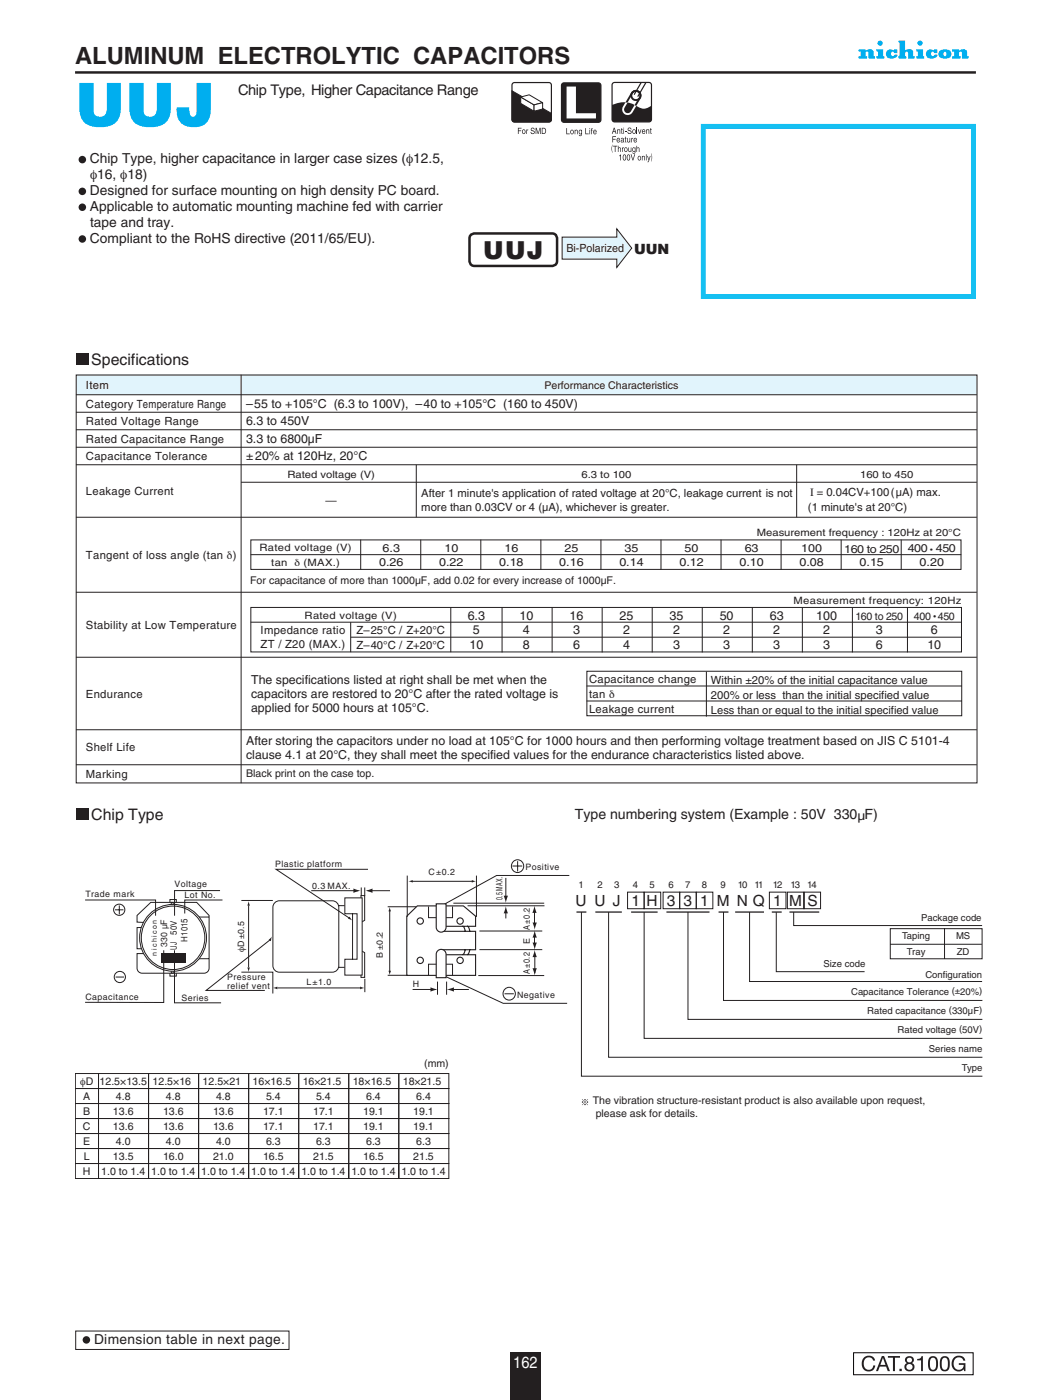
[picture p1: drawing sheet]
<svg xmlns="http://www.w3.org/2000/svg" width="210mm" height="280mm" viewBox="0 0 210 280" stroke-linecap="round" stroke-linejoin="round" font-family="sans-serif">
<path d="M102 270.3h6v9.8h-6z" fill-rule="evenodd" fill="#231f20"/>
<g fill="none" stroke="#231f20" stroke-width=".2">
<path d="M50.1 121.5h142v8.9h-142zM117.3 134.3h74.9v8.9h-74.9zM125.4 178.4h3.3v3.3h-3.3zM128.7 178.4h3.3v3.3h-3.3zM132.5 178.4h3.3v3.3h-3.3zM135.8 178.4h3.3v3.3h-3.3zM139.1 178.4h3.3v3.3h-3.3zM153.7 178.4h3.3v3.3h-3.3zM157.3 178.4h3.3v3.3h-3.3zM160.6 178.4v3.4M160.6 178.4h3.4v3.3h-3.4zM116.2 182.4v32.8h80.1"/>
<path d="M121.6 182.4v29.1h74.7M128.7 182.4v25.3h67.6M137.5 182.4v21.5h58.8M144.6 182.4v17.7h51.7M149.8 182.4v13.9h46.4M155.1 182.4v11.9h17.7M158.6 182.4v2.7h37.6M177.8 188.9h18.4M177.9 185.7h18.3v6.1h-18.3zM188.7 185.8v6"/>
</g>
<path d="M115.2 182.4h2M119 182.4h5.2M126.1 182.4h5.3M133.2 182.4h8.6M143.6 182.4h2M146.9 182.4h5.8M154.2 182.4h2M157.7 182.4h6" fill="none" stroke="#231f20" stroke-width=".26"/>
<path d="M15 14.5h180" fill="none" stroke="#231f20" stroke-width=".49"/>
<g fill="#231f20">
<circle cx="16.5" cy="31.9" r=".75"/>
<circle cx="16.5" cy="38.3" r=".75"/>
<circle cx="16.5" cy="41.4" r=".75"/>
<circle cx="16.5" cy="47.8" r=".75"/>
</g>
<path d="M140.5 25.3h54v34h-54z" fill="none" stroke="#15c0f2" stroke-width=".99" stroke-linecap="butt"/>
<path d="M102.4 16.8l.4-.3 7.1 .1 .3 .4-.1 7.2-.4 .2-7.2-.1-.2-.4z" fill="#fff"/>
<path d="M102.4 16.8l.4-.3 7.1 .1 .3 .4-.1 7.2-.4 .2-7.2-.1-.2-.4z" fill="none" stroke="#231f20" stroke-width=".24"/>
<path d="M102.3 18.2l7.9 4.5-.1 1.5-.4 .2-7.2-.1-.2-.4z" fill="#231f20"/>
<path d="M102.3 18.2l7.9 4.5-.1 1.5-.4 .2-7.2-.1-.2-.4z" fill="none" stroke="#231f20" stroke-width=".2"/>
<path d="M104 19.4l2.7 1.6v1.2l-2.7-1.5z" fill="#fff"/>
<path d="M104 19.4l2.7 1.6v1.2l-2.7-1.5z" fill="none" stroke="#231f20" stroke-width=".2"/>
<path d="M104 19.4l1.7-.4 2.7 1.5-1.7 .5z" fill="#fff"/>
<path d="M104 19.4l1.7-.4 2.7 1.5-1.7 .5z" fill="none" stroke="#231f20" stroke-width=".2"/>
<path d="M106.7 21l1.7-.5v1.3l-1.7 .4z" fill="#fff"/>
<path d="M106.7 21l1.7-.5v1.3l-1.7 .4z" fill="none" stroke="#231f20" stroke-width=".2"/>
<g fill="#231f20">
<path d="M103.5 25.6h.7v.1h-.6v.4h.5v.1h-.5v.6h-.1z"/>
<path d="M105.2 25.9l.1 .1 .2-.1-.2 .4v.5h-.1z"/>
<path d="M106.2 25.6h.5l.1 .3-.4-.2-.2 .2 .5 .3a.41 .41 0 0 1-.2 .6 .41 .41 0 0 1-.5-.4l.4 .3 .3-.2-.6-.4z"/>
<path d="M107 25.6h.2l.3 1 .3-1h.2v1.2h-.1v-1l-.3 1h-.1l-.3-1v1h-.2z"/>
<path d="M112.3 16.8l.4-.2h7.1l.3 .5-.1 7.1-.4 .3-7.2-.1-.2-.4z"/>
<path d="M104.5 26.1v.5a.29 .29 0 0 0 .4-.3 .29 .29 0 0 0-.4-.2zM104.5 25.9a.42 .42 0 0 1 .5 .4 .42 .42 0 0 1-.5 .4 .6 .6 0 0 1 0-.8z"/>
<path d="M108.4 25.7v.9a.48 .48 0 0 0 .6-.4 .48 .48 0 0 0-.6-.5zM108.3 25.6h.4a.65 .65 0 0 1 .4 .6 .65 .65 0 0 1-.4 .6h-.4z"/>
</g>
<path d="M112.3 16.8l.4-.2h7.1l.3 .5-.1 7.1-.4 .3-7.2-.1-.2-.4z" fill="none" stroke="#231f20" stroke-width=".24"/>
<path d="M113.2 17.3h1.9v5.3h4v1.1h-5.9z" fill="#fff"/>
<g fill="#231f20">
<path d="M113.2 25.6h.1v1.1h.5v.2h-.6z"/>
<path d="M114.8 26l.1 .1 .3-.2 .2 .1v.9h-.1v-.8h-.1l-.2 .1v.7h-.2z"/>
<path d="M117 25.6h.1v1.1h.5v.2h-.6z"/>
<path d="M118.2 25.7l.2-.1-.1 .2 .1 .2-.1 .1v.8h-.1v-.8h-.1z"/>
<path d="M114.2 26.1v.6a.29 .29 0 0 0 .3-.3 .29 .29 0 0 0-.3-.3zM114.1 26a.42 .42 0 0 1 .5 .4 .42 .42 0 0 1-.5 .4 .6 .6 0 0 1 0-.8z"/>
<path d="M115.8 26.1v.6a.29 .29 0 0 0 .4-.3 .29 .29 0 0 0-.4-.3zM115.8 26l.4 .1 .1-.1v1l-.1 .1-.4 .1-.2-.2h.5l.1-.2-.2 .1a.53 .53 0 0 1-.2-.9z"/>
<path d="M117.8 25.6h.1v.2h-.1zM117.8 26h.1v.9h-.1z"/>
<path d="M118.7 26.1v.2h.4l-.1-.2zM118.7 26h.4l.1 .2v.3h-.5l.2 .2 .3-.1-.3 .3a.5 .5 0 0 1-.4-.4 .5 .5 0 0 1 .2-.5z"/>
</g>
<path d="M122.4 16.7l.4-.2 7.1 .1 .3 .4-.1 7.1-.4 .3-7.2-.1-.2-.4z" fill="#fff"/>
<path d="M122.4 16.7l.4-.2 7.1 .1 .3 .4-.1 7.1-.4 .3-7.2-.1-.2-.4z" fill="none" stroke="#231f20" stroke-width=".24"/>
<path d="M122.3 21a5.1 5.1 0 0 1 5.4 .5 2.14 2.14 0 0 0 2.5-.4v2.8l-.3 .4-7.1 .1-.4-.3-.1-.2z" fill="#231f20"/>
<path d="M128.1 16.6l-1.4 2.3M129 16.6l-1.5 2.7" fill="none" stroke="#231f20" stroke-width=".24"/>
<circle cx="127.1" cy="19.1" r=".92" fill="none" stroke="#231f20" stroke-width=".38"/>
<path d="M125 20.5h.4l-.6 1a.73 .73 0 0 0 .3 1 .73 .73 0 0 0 1-.2l.7-1.3 .3 .2-.7 1.3a1.11 1.11 0 0 1-1.5 .4 1.11 1.11 0 0 1-.4-1.6z" fill="#fff"/>
<g fill="#231f20">
<path d="M126.3 18.3a1.11 1.11 0 0 1 1.4-.1 1.11 1.11 0 0 1 .3 1.5l-.9 1.5-.3-.2 .9-1.5a.73 .73 0 0 0-.3-1 .73 .73 0 0 0-1 .2l-1 1.8h-.4z"/>
<path d="M123.3 25.9l.1 .1 .3-.2 .2 .2v.8h-.1v-.8h-.2l-.1 .1-.1 .7h-.1z"/>
<path d="M124.2 25.6l.2 .3-.1 .1 .1 .8-.2-.1v-.7h-.1z"/>
<path d="M124.9 26.2h.3v.2h-.3z"/>
<path d="M125.6 25.6h.4l.2 .3-.4-.3-.3 .3 .6 .3a.41 .41 0 0 1-.2 .6 .41 .41 0 0 1-.5-.4l.4 .3 .3-.2-.7-.4z"/>
<path d="M127.2 25.5h.1v1.3h-.1z"/>
<path d="M127.5 25.9h.1l.2 .7 .2-.7h.2l-.3 .9h-.2z"/>
<path d="M129.1 25.9l.1 .1 .3-.2 .2 .2v.8h-.1v-.8h-.2l-.1 .1-.1 .7h-.1z"/>
<path d="M130 25.6l.2 .3-.1 .1 .1 .8-.2-.1v-.7h-.1z"/>
<path d="M122.4 27.3h.7v.1h-.6v.4h.5v.1h-.5v.6h-.1z"/>
<path d="M124.9 27.3l.3 .3-.2 .1 .2 .8-.3-.1v-.7h-.1z"/>
<path d="M125.3 27.6h.1v.6l.2 .2 .2-.2v-.6h.1v.9l-.1-.1-.2 .1-.3-.1z"/>
<path d="M126.1 27.6l.2 .1 .2-.1-.2 .4v.5h-.2z"/>
<path d="M122.4 28.9l-.1 .9 .1 .7-.2-.8z"/>
<path d="M130.1 30.7a1.49 1.49 0 0 1 0 1.6l.1-.9z"/>
<path d="M122.7 25.7l-.1 .6h.3zM122.6 25.5h.2l.4 1.3h-.2l-.1-.4h-.4l-.1 .4h-.1z"/>
<path d="M124.6 25.5h.1v.2h-.1zM124.6 25.9h.1v.9h-.1z"/>
<path d="M126.6 26v.6a.29 .29 0 0 0 .3-.3 .29 .29 0 0 0-.3-.3zM126.5 25.9a.42 .42 0 0 1 .5 .4 .42 .42 0 0 1-.5 .4 .6 .6 0 0 1 0-.8z"/>
<path d="M128.4 26.1v.1h.4v-.1zM128.4 25.9h.4l.1 .2v.3h-.5l.2 .3 .3-.2-.3 .3a.5 .5 0 0 1-.4-.4 .5 .5 0 0 1 .2-.5z"/>
<path d="M123.4 27.8l-.1 .2h.5l-.1-.2zM123.4 27.6h.3l.2 .2v.3h-.6l.3 .3 .3-.2-.4 .3a.5 .5 0 0 1-.3-.4 .5 .5 0 0 1 .2-.5z"/>
<path d="M124.2 28.1l.1 .3 .1-.1 .1-.3zM124.1 27.7l.3-.1h.2l.1 .9-.2-.1h-.4v-.4l.4-.2-.2-.1-.2 .2z"/>
<path d="M126.8 27.8l-.1 .2h.4v-.2zM126.7 27.6h.4l.1 .2 .1 .3h-.6l.2 .3 .4-.2-.4 .3a.5 .5 0 0 1-.3-.4 .5 .5 0 0 1 .1-.5z"/>
<path d="M129.3 31.2h.2l.2 .7 .2-.7h.1l-.4 1.1-.2 .2v-.2l.2-.2zM129.1 30.9h.1v1.2h-.1zM128.3 31.2l.1 .1 .2-.1 .2 .1 .1 .8h-.2v-.7l-.1-.1-.2 .1v.7h-.1zM127.6 31.4v.5a.29 .29 0 0 0 .4-.3 .29 .29 0 0 0-.4-.2zM127.6 31.2a.42 .42 0 0 1 .5 .4 .42 .42 0 0 1-.5 .4 .61 .61 0 0 1 0-.8zM126 30.9h.2l.3 1 .2-1h.2l-.4 1.2h-.1zM125.5 31.1l-.1 .7 .2 .2 .2-.2v-.6l-.1-.1zM125.4 31l.2-.1a.73 .73 0 0 1 0 1.2 .76 .76 0 0 1-.2-1.1zM124.7 31.1l-.1 .7 .2 .2 .2-.2v-.6l-.1-.1zM124.6 31l.2-.1a.73 .73 0 0 1 0 1.2 .76 .76 0 0 1-.2-1.1zM123.7 31.1l.4-.2v1.2h-.2v-.9h-.2zM127.2 29.2h.1v.4l.2-.1 .2 .1 .1 .8h-.2v-.6l-.1-.2-.2 .1v.7h-.1zM126.5 29.7v.5a.29 .29 0 0 0 .4-.3 .29 .29 0 0 0-.4-.2zM126.5 29.5l.4 .1 .1-.1v1l-.1 .2h-.4l-.2-.2 .5 .1 .1-.3-.2 .1a.54 .54 0 0 1-.2-.9zM125.6 29.5h.1v.6l.1 .2 .2-.2v-.6h.2v.9l-.2-.1-.2 .1-.2-.1zM124.9 29.7v.5a.29 .29 0 0 0 .4-.3 .29 .29 0 0 0-.4-.2zM124.9 29.5a.42 .42 0 0 1 .5 .4 .42 .42 0 0 1-.5 .4 .61 .61 0 0 1 0-.8zM124.3 29.5l.1 .1 .2-.1-.2 .4v.5h-.1zM123.5 29.2h.1v.4l.2-.1 .2 .1 .1 .8h-.2v-.6l-.1-.2-.2 .1v.7h-.1zM122.5 29.2h.8v.1h-.3v1.1h-.2v-1.1h-.3z"/>
</g>
<g fill="#00aeef">
<path d="M175.1 9.8h1.4v1.4h.2v.5h-1.6v-.5h.3v-.9h-.3z"/>
<path d="M171.5 9.9h1.4v.1a1.32 1.32 0 0 1 1.6 .2l.1 .9 .2 .1v.5h-1.3v-1.2l-.3-.2-.3 .3v.6h.4v.5h-1.8v-.5h.5v-.9h-.5z"/>
<path d="M190.2 9.9h1.4v.1a1.32 1.32 0 0 1 1.6 .2v.9l.3 .1v.5h-1.3v-1.2l-.3-.2-.3 .3v.6h.4v.5h-1.8v-.5h.5v-.9h-.5z"/>
<path d="M183.1 9.8h1.3v1.4h.3v.5h-1.6v-.5h.3v-.9h-.3z"/>
<path d="M177.4 10.1l.5-.2 .7 .2 .1-.2h.6v.7h-.6l-.2-.2a.4 .4 0 0 0-.5 .4 .4 .4 0 0 0 .5 .4l.2-.3h.6a1.26 1.26 0 0 1-1.7 .7 .91 .91 0 0 1-.2-1.5z"/>
<path d="M185.3 10.1l.6-.2 .6 .2 .2-.2h.6v.7h-.6l-.2-.2a.4 .4 0 0 0-.5 .4 .4 .4 0 0 0 .5 .4l.2-.3h.6a1.26 1.26 0 0 1-1.7 .7 .91 .91 0 0 1-.3-1.5z"/>
<path d="M179.5 8.1h1.3v1.9a1.41 1.41 0 0 1 1.6 .2l.1 .9 .3 .1v.5h-1.4l-.1-1.3a.32 .32 0 0 0-.5 .2v.6l.3 .1v.4h-1.6v-.4l.3-.1v-2.6l-.2-.1z"/>
<path d="M188.6 10.4a.43 .43 0 0 0-.1 .5 .43 .43 0 0 0 .5 .3 .43 .43 0 0 0 .1-.5 .43 .43 0 0 0-.5-.3zM187.8 10.1l1-.2a.96 .96 0 0 1 1.3 .9 .96 .96 0 0 1-1.3 .9 .97 .97 0 0 1-1.1-.4 .97 .97 0 0 1 .1-1.2z"/>
<circle cx="175.9" cy="8.6" r=".53"/>
<circle cx="183.8" cy="8.6" r=".53"/>
</g>
<path d="M94.2 46.9l.6-.2h15.5a.96 .96 0 0 1 1 1v4.5a.96 .96 0 0 1-1 1h-15.5a.96 .96 0 0 1-1-1v-4.5l.1-.5z" fill="none" stroke="#231f20" stroke-width=".5"/>
<path d="M112.3 47.4h10.9v-1.6l3 3.8-3 3.9v-1.7h-10.9z" fill-rule="evenodd" fill="#e1f4fc"/>
<path d="M112.3 47.4h10.9v-1.6l3 3.8-3 3.9v-1.7h-10.9z" fill="none" stroke="#231f20" stroke-width=".2"/>
<path d="M15.4 161.7h2.4v2.4h-2.4z" fill-rule="evenodd" fill="#231f20"/>
<path d="M34 179.9h1.2v15.3h-1.2z" fill="#fff" stroke="#231f20" stroke-width=".2"/>
<path d="M27.4 183.1l2.7-2.6h9.2l2.5 2.6v10.5a1.02 1.02 0 0 1-1 1h-12.4a1.02 1.02 0 0 1-1-1v-2.9h3v-1h-3v-4.2l2.9-.1v-.8l-2.9-.2z" fill="#fff"/>
<path d="M27.4 183.1l2.7-2.6h9.2l2.5 2.6v10.5a1.02 1.02 0 0 1-1 1h-12.4a1.02 1.02 0 0 1-1-1v-2.9h3v-1h-3v-4.2l2.9-.1v-.8l-2.9-.2zM39.6 183.4h2.1M39.6 191.7h2.1" fill="none" stroke="#231f20" stroke-width=".2"/>
<path d="M34.2 180.5h.4v14.1h-.4z" fill="#fff" stroke="#231f20" stroke-width=".2"/>
<circle cx="34.6" cy="187.6" r="6.7" fill="#fff"/>
<circle cx="34.6" cy="187.6" r="6.7" fill="none" stroke="#231f20" stroke-width=".2"/>
<circle cx="34.6" cy="187.6" r="6.3" fill="#fff"/>
<circle cx="34.6" cy="187.6" r="6.3" fill="none" stroke="#231f20" stroke-width=".2"/>
<path d="M32.1 190.6h4.9v1.8h-4.9z" fill="#231f20"/>
<g fill="none" stroke="#231f20" stroke-width=".2">
<path d="M17 180h14.1v3.1M44 178.1h-9.1v5M102.4 173.2h2M103.4 172.2v2.1M23 182h1.7M23.1 195.4h1.7M23.8 181.1v1.8M32.7 190.1v10.4h-15.7M34.9 190.1v10.5h9.3M44.5 180h-7.6v2.7M100.8 198.8h1.9"/>
<circle cx="103.4" cy="173.3" r="1.25"/>
<circle cx="23.8" cy="182" r="1.12"/>
<circle cx="23.9" cy="195.4" r="1.12"/>
<circle cx="101.7" cy="198.8" r="1.25"/>
</g>
<g fill="#fff" stroke="#231f20" stroke-width=".2">
<path d="M77.5 181.3h5.7z"/>
<path d="M77.5 195.1h4z"/>
<path d="M77.9 182.1v12.3z"/>
</g>
<g fill="#231f20">
<path d="M77.6 194.2h.5l-.2 .8z"/>
<path d="M77.9 181.4l.2 .9h-.5z"/>
</g>
<path d="M82.3 176.3h12.1z" fill="#fff" stroke="#231f20" stroke-width=".2"/>
<g fill="#231f20">
<path d="M81.6 176.3l.9-.3v.5z"/>
<path d="M94.3 176l.8 .3-.8 .2z"/>
</g>
<path d="M81.4 175.1v8.3z" fill="#fff" stroke="#231f20" stroke-width=".2"/>
<path d="M95.2 175.1v8.3z" fill="#fff"/>
<path d="M95.2 175.1v8.3M90.6 180.6h18.1M93.4 181.2h15.4M95.6 195.1h13.1M95.8 186.2h12.5M95.8 189.9h12.5M106.8 181.8v3.4" fill="none" stroke="#231f20" stroke-width=".2"/>
<g fill="#231f20">
<path d="M106.4 184.5h.9l-.5 1.5z"/>
<path d="M106.8 181.1l.4 1.5h-.8z"/>
</g>
<path d="M106.8 186.9v2M106.9 190.7v4" fill="none" stroke="#231f20" stroke-width=".2"/>
<g fill="#231f20">
<path d="M106.4 193.6h.9l-.5 1.5z"/>
<path d="M106.8 190l.5 1.4h-.9z"/>
<path d="M106.4 188.5h.9l-.5 1.5z"/>
<path d="M106.8 186.1l.5 1.4h-.9z"/>
</g>
<path d="M101.1 175.6v4M101.1 182.3v1.4" fill="none" stroke="#231f20" stroke-width=".2"/>
<g fill="#231f20">
<path d="M100.6 179.1h.9l-.4 1.5z"/>
<path d="M101.1 181.2l.4 1.5h-.9z"/>
</g>
<path d="M82.4 197.9h4.6M87.4 196.3v2.6M89.2 196.3v2.6" fill="none" stroke="#231f20" stroke-width=".2"/>
<path d="M86 197.5l1.5 .4-1.5 .4z" fill="#231f20"/>
<path d="M89.7 197.9h4" fill="none" stroke="#231f20" stroke-width=".2"/>
<path d="M89.2 197.9l1.5-.4v.8z" fill="#231f20"/>
<path d="M113.8 175.1h-14.6l-11.1 6.1M85.6 181.3v2.2h4.8v-2.2M85.6 195.1v-2.3h4.8v2.3M88.9 195.2l11.6 5.5h12.8" fill="none" stroke="#231f20" stroke-width=".2"/>
<g fill="none" stroke="#231f20" stroke-width=".22">
<path d="M81.3 183.2l2.1-2h9.2l2.4 2v2.1h-6.9v1h6.9v3.6h-6.9v1h6.9v4.2h-13.7zM92.5 185.3l.3 .3 .2 .7M93 189.9l-.2 .6-.3 .4M93.4 185.3l.3 .3 .2 .7M93.9 189.9l-.2 .6-.3 .4"/>
<circle cx="84" cy="192.1" r=".63"/>
<circle cx="84" cy="184.2" r=".63"/>
<circle cx="91.9" cy="192.1" r=".63"/>
<circle cx="91.9" cy="184.2" r=".63"/>
</g>
<path d="M87.2 180.8h1.9v4.6a.98 .98 0 0 1-1 1 .98 .98 0 0 1-.9-1z" fill="#fff"/>
<path d="M87.2 180.8h1.9v4.6a.98 .98 0 0 1-1 1 .98 .98 0 0 1-.9-1z" fill="none" stroke="#231f20" stroke-width=".22"/>
<path d="M87.5 190.2a.98 .98 0 0 1 1-.3 .98 .98 0 0 1 .6 1v4.6h-1.9v-4.6z" fill="#fff"/>
<path d="M87.5 190.2a.98 .98 0 0 1 1-.3 .98 .98 0 0 1 .6 1v4.6h-1.9v-4.6z" fill="none" stroke="#231f20" stroke-width=".22"/>
<g fill="none" stroke="#231f20" stroke-width=".2">
<path d="M62.2 178.1h9.4M72.2 177.5v1.7M72.9 177.5v1.7M15.1 214.7h4.6v3h-4.6zM15.1 217.7h4.6v3h-4.6zM19.7 214.7h10v3h-10zM19.7 217.7h10v3h-10zM29.7 214.7h10v3h-10zM29.7 217.7h10v3h-10zM39.7 214.7h10v3h-10zM39.7 217.7h10v3h-10zM49.7 214.7h10v3h-10z"/>
<path d="M49.7 217.7h10v3h-10zM59.7 214.7h10v3h-10zM59.7 217.7h10v3h-10zM69.7 214.7h10v3h-10zM69.7 217.7h10v3h-10zM79.7 214.7h10v3h-10zM79.7 217.7h10v3h-10zM15.1 220.7h4.6v3h-4.6zM15.1 223.7h4.6v3h-4.6zM15.1 226.7h4.6v3h-4.6zM15.1 229.7h4.6v3h-4.6zM15.1 232.7h4.6v3h-4.6z"/>
<path d="M19.7 220.7h10v3h-10zM19.7 223.7h10v3h-10zM19.7 226.7h10v3h-10zM19.7 229.7h10v3h-10zM19.7 232.7h10v3h-10zM29.7 220.7h10v3h-10zM29.7 223.7h10v3h-10zM29.7 226.7h10v3h-10zM29.7 229.7h10v3h-10zM29.7 232.7h10v3h-10zM39.7 220.7h10v3h-10zM39.7 223.7h10v3h-10z"/>
<path d="M39.7 226.7h10v3h-10zM39.7 229.7h10v3h-10zM39.7 232.7h10v3h-10zM49.7 220.7h10v3h-10zM49.7 223.7h10v3h-10zM49.7 226.7h10v3h-10zM49.7 229.7h10v3h-10zM49.7 232.7h10v3h-10zM59.7 220.7h10v3h-10zM59.7 223.7h10v3h-10zM59.7 226.7h10v3h-10zM59.7 229.7h10v3h-10z"/>
<path d="M59.7 232.7h10v3h-10zM69.7 220.7h10v3h-10zM69.7 223.7h10v3h-10zM69.7 226.7h10v3h-10zM69.7 229.7h10v3h-10zM69.7 232.7h10v3h-10zM79.7 220.7h10v3h-10zM79.7 223.7h10v3h-10zM79.7 226.7h10v3h-10zM79.7 229.7h10v3h-10zM79.7 232.7h10v3h-10z"/>
</g>
<path d="M70.6 177.7l1.4 .4-1.4 .5z" fill="#231f20"/>
<path d="M73.4 178.1h4.5" fill="none" stroke="#231f20" stroke-width=".2"/>
<path d="M73 178.1l1.4-.4v.9z" fill="#231f20"/>
<g fill="#fff" stroke="#231f20" stroke-width=".2">
<path d="M48.2 180.1h6.3z"/>
<path d="M48.2 194.4h6.3v4.3z"/>
<path d="M49.7 181.1v12.4z"/>
</g>
<g fill="#231f20">
<path d="M49.4 193.5h.5l-.2 .9z"/>
<path d="M49.7 180.2l.2 .9h-.5z"/>
</g>
<path d="M55.4 197.6h16.7z" fill="#fff" stroke="#231f20" stroke-width=".2"/>
<g fill="#231f20">
<path d="M54.5 197.6l.9-.3v.6z"/>
<path d="M72 197.3l.8 .3-.8 .3z"/>
</g>
<path d="M72.9 195.8v2.6z" fill="#fff"/>
<path d="M73.5 173.9h-18.3l14.6 9.7M72.9 195.8v2.6" fill="none" stroke="#231f20" stroke-width=".2"/>
<g fill="#231f20">
<path d="M69.8 183.3l.6 .8-.9-.4z"/>
<path d="M54.3 187.3l-.2 .9-.4-.2z"/>
</g>
<path d="M72.1 179.1h.8v5l-.8 .4zM54 187.9l-12.8 10.2h11.7M55.1 180.4l.7-.2h10.6a1.3 1.3 0 0 1 1.3 1.3v11.6a1.3 1.3 0 0 1-1.3 1.3h-10.6a1.3 1.3 0 0 1-1.3-1.3v-11.6l.1-.5zM67.6 181.1h1.3M67.7 193.5h1.2M72.1 190.1l.8 .4v5h-.8z" fill="none" stroke="#231f20" stroke-width=".2"/>
<path d="M68.9 179.6h3.5v15.4h-3.5v-3.2h2.4v-9.1h-2.4z" fill="#fff"/>
<path d="M68.9 179.6h3.5v15.4h-3.5v-3.2h2.4v-9.1h-2.4zM70.4 182.7v9.1" fill="none" stroke="#231f20" stroke-width=".2"/>
<path d="M15.2 74.9h33v4h-33z" fill-rule="evenodd" fill="#e1f4fc"/>
<path d="M15.2 82.5h180M15.2 86h180M15.2 89.5h180M15.2 93h180M48.2 96.5h147M83.2 92.9v10.6M159.2 93v10.5M15.2 103.5h180M15.2 118.5h180M15.2 131.5h180M15.2 146h180M15.2 153h180" fill="none" stroke="#231f20" stroke-width=".2"/>
<path d="M48.2 74.9h147v4h-147z" fill-rule="evenodd" fill="#e1f4fc"/>
<path d="M15.2 79h180" fill="none" stroke="#231f20" stroke-width=".2"/>
<path d="M15.4 70.6h2.4v2.4h-2.4z" fill-rule="evenodd" fill="#231f20"/>
<g fill="none" stroke="#231f20" stroke-width=".2">
<path d="M50.1 110.9h142M72.1 107.9v6M84.1 107.9v6M96.1 107.9v6M108.1 107.9v6M120.1 107.9v6M132.1 107.9v6M144.1 107.9v6M156.1 107.9v6M168.1 107.9v6M180.1 107.9v6M50.1 124.4h142.1"/>
<path d="M70.1 124.4v6M70.1 127.4h122.1M90.1 121.4v9M100.3 121.5v9M110.3 121.5v9M117.2 137.2h75M120.3 121.5v9M130.3 121.5v9M140.3 121.5v9M141.1 134.3v9M150.3 121.5v9M160.3 121.5v9"/>
<path d="M170.3 121.5v9M181.3 121.5v9M117.2 140.2h75"/>
</g>
<g fill="#231f20">
<path d="M116.3 219.8l.6 .6 .6-.6-.6 .6 .6 .6-.6-.5-.6 .5 .5-.6zM117.2 220.4a.15 .15 0 0 1 .3 0 .15 .15 0 0 1-.3 0zM116.3 220.4a.15 .15 0 0 1 .3 0 .15 .15 0 0 1-.3 0zM116.7 220a.15 .15 0 0 1 .3 0 .15 .15 0 0 1-.3 0zM116.8 220.8h.2v.2h-.2z"/>
<circle cx="17.3" cy="268" r=".75"/>
</g>
<path d="M15.2 75h180v81.6h-180zM48.2 74.9v81.7M50.1 108h141.9v5.9h-141.9zM15.1 266.2h42.7v3.7h-42.7z" fill="none" stroke="#231f20" stroke-width=".2"/>
<path d="M170.5 270.6h23.9v4.3h-23.9z" fill="none" stroke="#030303" stroke-width=".2"/>
<path d="M172.7 271.5a1.32 1.32 0 0 1 2.2 .6h-.4a1 1 0 0 0-1.4-.5 1 1 0 0 0-.5 1.3 .95 .95 0 0 0 .8 1 .95 .95 0 0 0 1.1-.8h.4a1.4 1.4 0 0 1-1.8 1.1 1.4 1.4 0 0 1-.9-1.9zM176.4 271.6l-.5 1.4h1zM176.2 271.2h.4l1.2 3h-.4l-.3-.9h-1.3l-.4 .9h-.4zM177.4 271.2h2.4v.3h-1v2.7h-.4v-2.7h-1zM179.7 273.8h.5v.4h-.5zM181.2 272a.5 .5 0 0 0 1 0 .5 .5 0 0 0-1 0zM181 271.5a.85 .85 0 0 1 1.2-.2 .85 .85 0 0 1 .2 1.2l-.2 .1a.91 .91 0 0 1 .4 1.3 .91 .91 0 0 1-1.3 .3 .85 .85 0 0 1-.6-.8 .85 .85 0 0 1 .5-.8l-.4-.4zM181.1 273.4a.61 .61 0 0 0 1.2 0 .61 .61 0 0 0-1.2 0zM183.3 271.8a.73 .73 0 0 0 .8-.6h.3v3h-.4v-2.1h-.7zM186.1 271.7a2.08 2.08 0 0 0 .1 2.2 .92 .92 0 0 0 .8-1.3v-.2a.63 .63 0 0 0-.2-.7 .63 .63 0 0 0-.7 0zM185.7 271.5a1.04 1.04 0 0 1 1.3-.1 1.04 1.04 0 0 1 .4 1.2v.3a1.04 1.04 0 0 1-1 1.4 1.04 1.04 0 0 1-1-1.4l.1-.8zM188.4 271.7a2.08 2.08 0 0 0 .2 2.2 .92 .92 0 0 0 .8-1.3v-.2a.63 .63 0 0 0-.2-.7 .63 .63 0 0 0-.8 0zM188.1 271.5a1.04 1.04 0 0 1 1.3-.1 1.04 1.04 0 0 1 .4 1.2v.3a1.04 1.04 0 0 1-1 1.4 1.04 1.04 0 0 1-1-1.4v-.8zM190.6 271.5a1.36 1.36 0 0 1 2.3 .6h-.4a1.04 1.04 0 0 0-1.4-.5 1.04 1.04 0 0 0-.6 1.3 1 1 0 0 0 1 1.1 1 1 0 0 0 1-1h-.9v-.4h1.3v1.6h-.2l-.2-.3a1.48 1.48 0 0 1-1.9 0 1.48 1.48 0 0 1-.3-1.9z" fill="#231f20"/>
<text font-size="12" fill="#00aeef" x="15" y="25.2">UUJ</text>
<text font-size="4.9" fill="#231f20" x="96.6" y="51.7">UUJ</text>
<text font-size="4.8" fill="#231f20" x="15" y="12.9">ALUMINUM   ELECTROLYTIC   CAPACITORS</text>
<g font-size="3.2" fill="#231f20">
<text x="18.2" y="72.9">Specifications</text>
<text x="18.2" y="164">Chip Type</text>
</g>
<text font-size="3.2" fill="#fff" x="102.6" y="273.6">162</text>
<g font-size="3.1" fill="#231f20">
<text x="115" y="181.2">U U J</text>
<text x="126.2" y="181.2">1</text>
<text x="129.2" y="181.2">H</text>
<text x="133.3" y="181.2">3</text>
<text x="136.6" y="181.2">3</text>
<text x="139.9" y="181.2">1</text>
<text x="143.2" y="181.2">M N Q</text>
<text x="154.5" y="181.2">1</text>
<text x="157.7" y="181.2">M</text>
<text x="161.4" y="181.2">S</text>
</g>
<text font-size="2.9" fill="#231f20" x="47.6" y="18.9">Chip Type, Higher Capacitance Range</text>
<g font-size="2.8" fill="#231f20">
<text x="18" y="32.7">Chip Type, higher capacitance in larger case sizes (φ12.5,</text>
<text x="18" y="35.9">φ16, φ18)</text>
<text x="18" y="39">Designed for surface mounting on high density PC board.</text>
<text x="18" y="42.2">Applicable to automatic mounting machine fed with carrier</text>
<text x="18" y="45.4">tape and tray.</text>
<text x="18" y="48.5">Compliant to the RoHS directive (2011/65/EU).</text>
<text x="126.7" y="50.7">UUN</text>
<text x="114.9" y="163.8">Type numbering system (Example : 50V 330µF)</text>
<text x="18.8" y="268.9">Dimension table in next page.</text>
</g>
<g font-size="2.5" fill="#231f20">
<text x="49.2" y="81.6">–55 to +105°C (6.3 to 100V), –40 to +105°C (160 to 450V)</text>
<text x="49.2" y="85.1">6.3 to 450V</text>
<text x="49.2" y="88.6">3.3 to 6800µF</text>
<text x="49.2" y="92.1">±20% at 120Hz, 20°C</text>
<text x="93.5" y="124">6.3</text>
<text x="103.8" y="124">10</text>
<text x="113.8" y="124">16</text>
<text x="123.8" y="124">25</text>
<text x="133.8" y="124">35</text>
<text x="143.8" y="124">50</text>
<text x="153.8" y="124">63</text>
<text x="163.1" y="124">100</text>
<text x="93.8" y="129.7">10</text>
<text x="94.5" y="126.8">5</text>
<text x="104.5" y="126.8">4</text>
<text x="104.5" y="129.7">8</text>
<text x="114.5" y="126.8">3</text>
<text x="114.5" y="129.7">6</text>
<text x="124.5" y="126.8">2</text>
<text x="124.5" y="129.7">4</text>
<text x="134.5" y="126.8">2</text>
<text x="134.5" y="129.7">3</text>
<text x="144.5" y="126.8">2</text>
<text x="144.5" y="129.7">3</text>
<text x="154.5" y="126.8">2</text>
<text x="154.5" y="129.7">3</text>
<text x="164.5" y="126.8">2</text>
<text x="164.5" y="129.7">3</text>
<text x="175" y="126.8">3</text>
<text x="175" y="129.7">6</text>
<text x="185.3" y="129.7">10</text>
<text x="186" y="126.8">6</text>
<text x="50.2" y="136.8">The specifications listed at right shall be met when the</text>
<text x="50.2" y="139.6">capacitors are restored to 20°C after the rated voltage is</text>
<text x="50.2" y="142.4">applied for 5000 hours at 105°C.</text>
<text x="49.2" y="148.9">After storing the capacitors under no load at 105°C for 1000 hours and then performing voltage treatment based on JIS C 5101-4</text>
<text x="49.2" y="151.7">clause 4.1 at 20°C, they shall meet the specified values for the endurance characteristics listed above.</text>
</g>
<g font-size="2.3" fill="#231f20">
<text x="113.2" y="50.5">Bi-Polarized</text>
<text x="17.2" y="77.8">Item</text>
<text x="17.2" y="81.5">Category Temperature Range</text>
<text x="17.2" y="85">Rated Voltage Range</text>
<text x="17.2" y="88.5">Rated Capacitance Range</text>
<text x="17.2" y="92">Capacitance Tolerance</text>
<text x="17.2" y="99">Leakage Current</text>
<text x="84.2" y="99.3">After 1 minute's application of rated voltage at 20°C, leakage current is not</text>
<text x="161.9" y="99.3">I = 0.04CV+100(µA) max.</text>
<text x="84.2" y="102.2">more than 0.03CV or 4 (µA), whichever is greater.</text>
<text x="161.4" y="102.2">(1 minute's at 20°C)</text>
<text x="17.2" y="111.8">Tangent of loss angle (tan δ)</text>
<text x="17.2" y="125.8">Stability at Low Temperature</text>
<text x="52.1" y="126.9">Impedance ratio</text>
<text x="52.1" y="129.6">ZT / Z20 (MAX.)</text>
<text x="71.2" y="126.7">Z–25°C / Z+20°C</text>
<text x="71.2" y="129.7">Z–40°C / Z+20°C</text>
<text x="117.7" y="136.5">Capacitance change</text>
<text x="142.1" y="136.8">Within ±20% of the initial capacitance value</text>
<text x="17.2" y="139.5">Endurance</text>
<text x="117.7" y="142.5">Leakage current</text>
<text x="117.7" y="139.5">tan δ</text>
<text x="142.1" y="139.8">200% or less than the initial specified value</text>
<text x="17.2" y="150.3">Shelf Life</text>
<text x="17.2" y="155.5">Marking</text>
</g>
<g font-size="2.2" fill="#231f20">
<text x="75.8" y="113.2">0.26</text>
<text x="76.5" y="110.5">6.3</text>
<text x="87.8" y="113.2">0.22</text>
<text x="88.8" y="110.5">10</text>
<text x="99.8" y="113.2">0.18</text>
<text x="100.8" y="110.5">16</text>
<text x="111.8" y="113.2">0.16</text>
<text x="112.8" y="110.5">25</text>
<text x="123.8" y="113.2">0.14</text>
<text x="124.8" y="110.5">35</text>
<text x="135.8" y="113.2">0.12</text>
<text x="136.8" y="110.5">50</text>
<text x="147.8" y="113.2">0.10</text>
<text x="148.8" y="110.5">63</text>
<text x="159.8" y="113.2">0.08</text>
<text x="160.1" y="110.5">100</text>
<text x="168.7" y="110.5">160 to 250</text>
<text x="171.8" y="113.3">0.15</text>
<text x="181.4" y="110.5">400</text>
<text x="183.8" y="113.2">0.20</text>
<text x="187" y="110.5">450</text>
<text x="142.1" y="142.8">Less than or equal to the initial specified value</text>
</g>
<g font-size="2.1" fill="#231f20">
<text x="108.8" y="77.7">Performance Characteristics</text>
<text x="50" y="116.9">For capacitance of more than 1000µF, add 0.02 for every increase of 1000µF.</text>
<text x="170.9" y="124">160 to 250</text>
<text x="182.6" y="124">400 450</text>
<text x="49.2" y="155.5">Black print on the case top.</text>
<text x="84.7" y="213.4">(mm)</text>
<text x="16" y="217">φD</text>
<text x="16.6" y="220">A</text>
<text x="19.9" y="216.9">12.5×13.5</text>
<text x="23.2" y="219.9">4.8</text>
<text x="30.5" y="216.9">12.5×16.</text>
<text x="33.2" y="219.9">4.8</text>
<text x="40.5" y="217">12.5×21.</text>
<text x="43.2" y="220">4.8</text>
<text x="50.5" y="217">16×16.5.</text>
<text x="53.2" y="220">5.4</text>
<text x="60.5" y="217">16×21.5.</text>
<text x="63.2" y="220">5.4</text>
<text x="70.5" y="217">18×16.5.</text>
<text x="73.2" y="220">6.4</text>
<text x="80.5" y="217">18×21.5.</text>
<text x="83.2" y="220">6.4</text>
<text x="118.4" y="220.8">The vibration structure-resistant product is also available upon request,</text>
<text x="16.6" y="226">C</text>
<text x="16.6" y="223">B</text>
<text x="22.6" y="222.9">13.6</text>
<text x="22.6" y="225.9">13.6</text>
<text x="32.6" y="222.9">13.6</text>
<text x="32.6" y="225.9">13.6</text>
<text x="42.6" y="223">13.6</text>
<text x="42.6" y="226">13.6</text>
<text x="52.6" y="223">17.1</text>
<text x="52.6" y="226">17.1</text>
<text x="62.6" y="223">17.1</text>
<text x="62.6" y="226">17.1</text>
<text x="72.6" y="223">19.1</text>
<text x="72.6" y="226">19.1</text>
<text x="82.6" y="223">19.1</text>
<text x="82.6" y="226">19.1</text>
<text x="119" y="223.3">please ask for details.</text>
<text x="16.6" y="229">E</text>
<text x="16.8" y="232">L</text>
<text x="22.6" y="231.9">13.5</text>
<text x="23.2" y="228.9">4.0</text>
<text x="32.6" y="231.9">16.0</text>
<text x="33.2" y="228.9">4.0</text>
<text x="42.6" y="232">21.0</text>
<text x="43.2" y="229">4.0</text>
<text x="52.6" y="232">16.5</text>
<text x="53.2" y="229">6.3</text>
<text x="62.6" y="232">21.5</text>
<text x="63.2" y="229">6.3</text>
<text x="72.6" y="232">16.5</text>
<text x="73.2" y="229">6.3</text>
<text x="82.6" y="232">21.5</text>
<text x="83.2" y="229">6.3</text>
<text x="16.6" y="235">H</text>
<text x="20.2" y="234.9">1.0 to 1.4</text>
<text x="30.2" y="234.9">1.0 to 1.4</text>
<text x="40.2" y="235">1.0 to 1.4</text>
<text x="50.2" y="235">1.0 to 1.4</text>
<text x="60.2" y="235">1.0 to 1.4</text>
<text x="70.2" y="235">1.0 to 1.4</text>
<text x="80.2" y="235">1.0 to 1.4</text>
</g>
<g font-size="2" fill="#231f20">
<text x="57.4" y="95.5">Rated voltage (V)</text>
<text x="116.2" y="95.5">6.3 to 100</text>
<text x="171.9" y="95.5">160 to 450</text>
<text x="65" y="100.8">—</text>
<text x="151.2" y="107.2">Measurement frequency : 120Hz at 20°C</text>
<text x="51.9" y="110.2">Rated voltage (V)</text>
<text x="54.2" y="113.2">tan</text>
<text x="58.9" y="113.2">δ (MAX.)</text>
<text x="60.9" y="123.7">Rated voltage (V)</text>
<text x="158.6" y="120.7">Measurement frequency: 120Hz</text>
</g>
<g font-size="1.9" fill="#231f20">
<text x="115.6" y="177.6">1</text>
<text x="119.4" y="177.6">2</text>
<text x="122.7" y="177.6">3</text>
<text x="126.5" y="177.6">4</text>
<text x="129.8" y="177.6">5</text>
<text x="133.6" y="177.6">6</text>
<text x="136.9" y="177.6">7</text>
<text x="140.2" y="177.6">8</text>
<text x="144" y="177.6">9</text>
<text x="147.4" y="177.6">10</text>
<text x="150.7" y="177.6">11</text>
<text x="154.4" y="177.6">12</text>
<text x="158" y="177.6">13</text>
<text x="161.3" y="177.6">14</text>
<text x="184.1" y="184.3">Package code</text>
<text x="48.8" y="190.4" transform="rotate(-90 48.8 190.4)">φD±0.5</text>
<text x="180.3" y="187.9">Taping</text>
<text x="181.2" y="191.1">Tray</text>
<text x="191" y="187.9">MS</text>
<text x="191.2" y="191.1">ZD</text>
<text x="164.5" y="193.5">Size code</text>
<text x="184.9" y="195.6">Configuration</text>
<text x="170.1" y="198.9">Capacitance Tolerance (±20%)</text>
<text x="173.3" y="202.7">Rated capacitance (330µF)</text>
<text x="179.4" y="206.5">Rated voltage (50V)</text>
<text x="185.6" y="210.3">Series name</text>
<text x="192.2" y="214.1">Type</text>
</g>
<g font-size="1.8" fill="#231f20">
<text x="55" y="173.3">Plastic platform</text>
<text x="17.1" y="179.5">Trade mark</text>
<text x="34.9" y="177.4">Voltage</text>
<text x="36.9" y="179.7">Lot No.</text>
<text x="62.4" y="177.7">0.3 MAX.</text>
<text x="85.6" y="174.9">C±0.2</text>
<text x="100.4" y="180" transform="rotate(-90 100.4 180)">0.5MAX.</text>
<text x="105" y="174.1">Positive</text>
<text x="105.9" y="185.9" transform="rotate(-90 105.9 185.9)">A±0.2</text>
<text x="33.4" y="189.3" transform="rotate(-90 33.4 189.3)">330 µF</text>
<text x="35.4" y="189.9" transform="rotate(-90 35.4 189.9)">UJ　50V</text>
<text x="37.5" y="188.3" transform="rotate(-90 37.5 188.3)">H1015</text>
<text x="76.5" y="191.5" transform="rotate(-90 76.5 191.5)">B±0.2</text>
<text x="105.9" y="188.8" transform="rotate(-90 105.9 188.8)">E</text>
<text x="45.4" y="196">Pressure</text>
<text x="45.4" y="197.7">relief vent</text>
<text x="61.2" y="196.9">L±1.0</text>
<text x="82.5" y="197.4">H</text>
<text x="105.9" y="194.8" transform="rotate(-90 105.9 194.8)">A±0.2</text>
<text x="17.1" y="200.1">Capacitance</text>
<text x="36.2" y="200.2">Series</text>
<text x="103.3" y="199.6">Negative</text>
</g>
<text font-size="1.5" fill="#231f20" x="186.5" y="123.8">•</text>
<text font-size="1.4" fill="#231f20" x="31.3" y="191.1" transform="rotate(-90 31.3 191.1)">n i c h i c o n</text>
<text font-size="1.3" fill="#231f20" x="185.9" y="110.4">•</text>
</svg>
